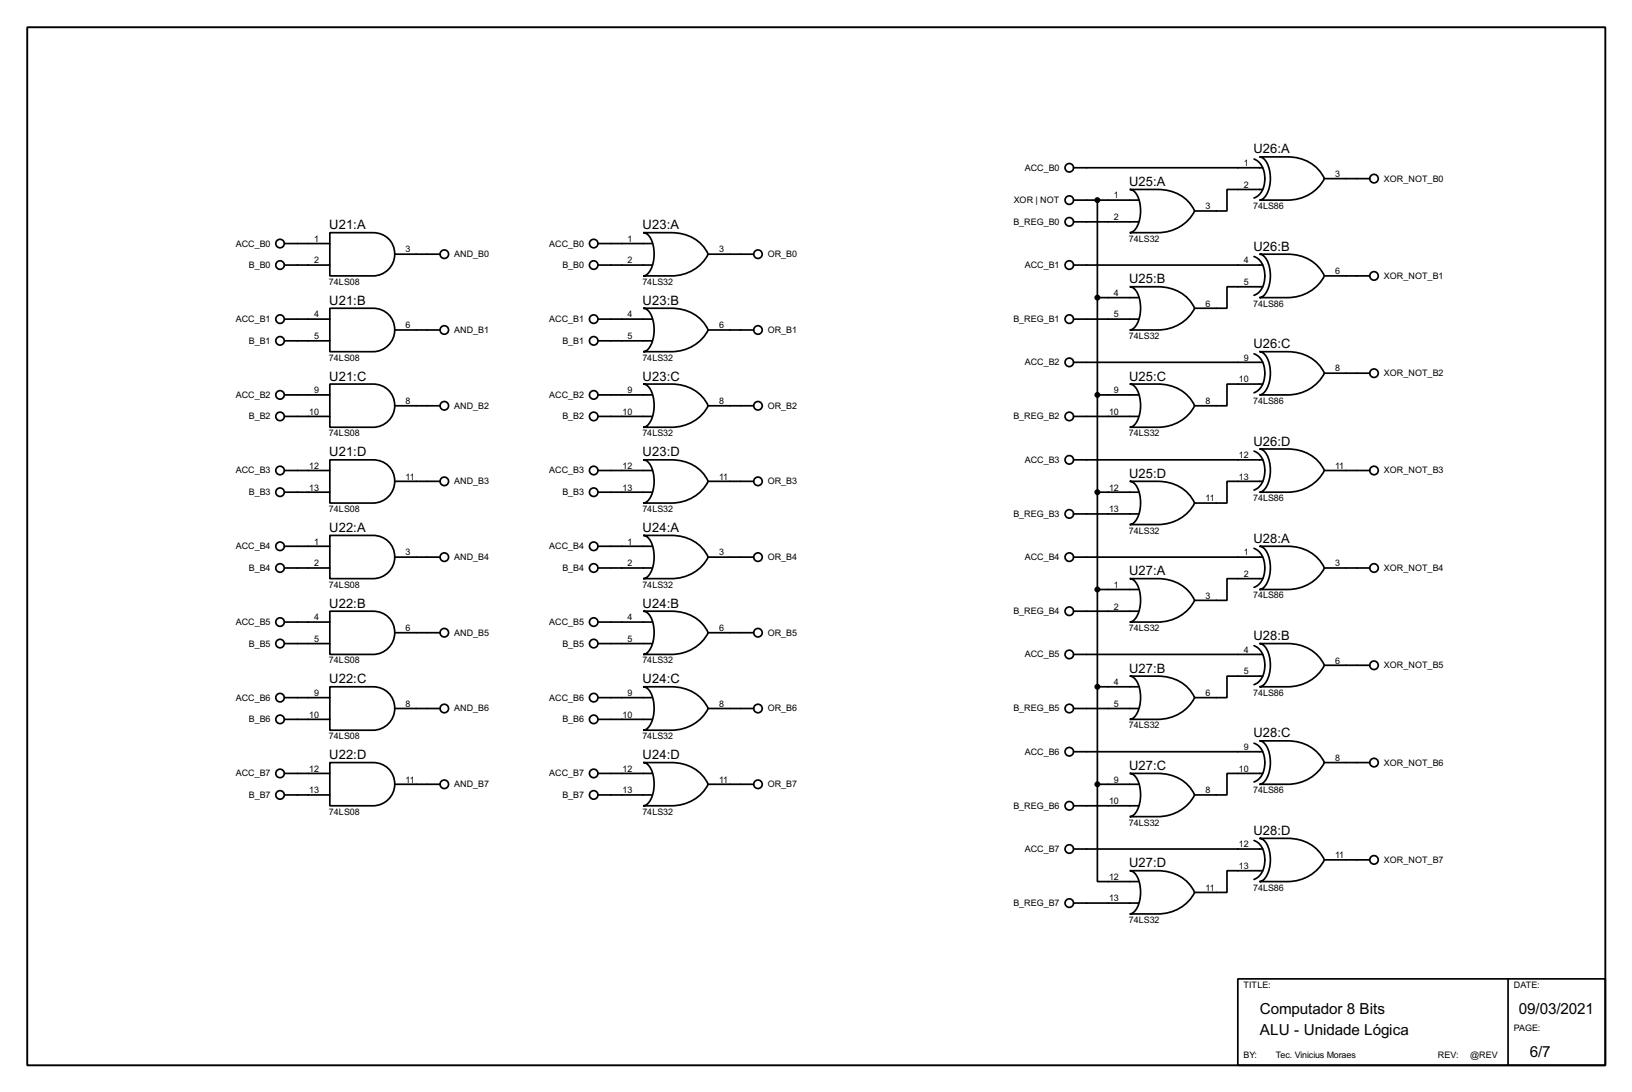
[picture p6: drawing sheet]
<svg xmlns="http://www.w3.org/2000/svg" width="383mm" height="256mm" viewBox="0 0 383 256" stroke-linecap="round" stroke-linejoin="round" font-family="sans-serif">
<g fill="none" stroke="#000" stroke-width=".4">
<path d="M252.3 39.4h44.4M294.7 37.4a5.2 5.2 0 0 1 2.3 6.2 3.8 3.8 0 0 1-2.3 2.9M296 36.9h6.6a9.2 9.2 0 0 1 8.6 5.1 9.6 9.6 0 0 1-8.6 5h-6.6a3.5 3.5 0 0 0 2.3-3.1 7.3 7.3 0 0 0-1.4-6.7zM66.9 57.2h10.6M77.5 54.7h10.2a5.1 5.1 0 0 1 5.1 5 5.1 5.1 0 0 1-5.1 5.1h-10.2zM92.8 59.7h10.6M140.5 57.2h12.7M151.2 54.7h6.6a9.2 9.2 0 0 1 8.6 5 9.5 9.5 0 0 1-8.6 5.1h-6.6a3.4 3.4 0 0 0 2.3-3.1 7.3 7.3 0 0 0-1.4-6.7zM166.4 59.7h10.7M252.3 47h15.2M252.3 52.1h15.2M257.9 47v137.2"/>
<path d="M265.5 44.5h6.6a9.2 9.2 0 0 1 8.6 5.1 9.5 9.5 0 0 1-8.6 5.1h-6.6a3.4 3.4 0 0 0 2.3-3.2 7.3 7.3 0 0 0-1.4-6.6zM296 59.7h6.6a9.2 9.2 0 0 1 8.6 5.1 9.6 9.6 0 0 1-8.6 5.1h-6.6a3.5 3.5 0 0 0 2.3-3.1 7.3 7.3 0 0 0-1.4-6.7zM296.7 44.5h-8.4v5.1h-7.6M311.2 42h10.7M66.9 62.3h10.6M66.9 75h10.6M77.5 72.4h10.2a5.1 5.1 0 0 1 5.1 5.1 5.1 5.1 0 0 1-5.1 5.1h-10.2zM92.8 77.5h10.6M140.5 62.3h12.7M140.5 75h12.7M151.2 72.4h6.6a9.2 9.2 0 0 1 8.6 5.1 9.5 9.5 0 0 1-8.6 5.1h-6.6a3.4 3.4 0 0 0 2.3-3.1 7.4 7.4 0 0 0-1.4-6.7zM166.4 77.5h10.7"/>
<path d="M252.3 62.3h44.4M252.3 75h15.2M257.9 69.9h9.6M265.5 67.4h6.6a9.2 9.2 0 0 1 8.6 5 9.5 9.5 0 0 1-8.6 5.1h-6.6a3.4 3.4 0 0 0 2.3-3.1 7.3 7.3 0 0 0-1.4-6.7zM294.7 60.3a5.1 5.1 0 0 1 2.3 6.1 3.8 3.8 0 0 1-2.3 3M296.7 67.4h-8.4v5h-7.6M311.2 64.8h10.7M66.9 80.1h10.6M66.9 92.8h10.6M66.9 97.8h10.6M77.5 90.2h10.2a5.1 5.1 0 0 1 5.1 5.1 5.1 5.1 0 0 1-5.1 5.1h-10.2zM92.8 95.3h10.6"/>
<path d="M140.5 80.1h12.7M140.5 92.8h12.7M140.5 97.8h12.7M151.2 90.2h6.6a9.2 9.2 0 0 1 8.6 5.1 9.5 9.5 0 0 1-8.6 5.1h-6.6a3.4 3.4 0 0 0 2.3-3.2 7.4 7.4 0 0 0-1.4-6.6zM166.4 95.3h10.7M252.3 97.8h15.2M252.3 85.1h44.4M257.9 92.8h9.6M265.5 90.2h6.6a9.2 9.2 0 0 1 8.6 5.1 9.5 9.5 0 0 1-8.6 5.1h-6.6a3.4 3.4 0 0 0 2.3-3.2 7.4 7.4 0 0 0-1.4-6.6zM294.7 83.1a5.1 5.1 0 0 1 2.3 6.2 4 4 0 0 1-2.3 3M296 82.6h6.6a9.2 9.2 0 0 1 8.6 5.1 9.6 9.6 0 0 1-8.6 5.1h-6.6a3.5 3.5 0 0 0 2.3-3.2 7.2 7.2 0 0 0-1.4-6.6zM296.7 90.2h-8.4v5.1h-7.6"/>
<path d="M311.2 87.7h10.7M66.9 110.5h10.6M66.9 115.6h10.6M77.5 108h10.2a5.1 5.1 0 0 1 5.1 5.1 5.1 5.1 0 0 1-5.1 5.1h-10.2zM92.8 113.1h10.6M140.5 110.5h12.7M140.5 115.6h12.7M151.2 108h6.6a9.2 9.2 0 0 1 8.6 5.1 9.5 9.5 0 0 1-8.6 5.1h-6.6a3.4 3.4 0 0 0 2.3-3.2 7.3 7.3 0 0 0-1.4-6.6zM166.4 113.1h10.7M252.3 108h44.4M257.9 115.6h9.6M265.5 113.1h6.6a9.2 9.2 0 0 1 8.6 5.1 9.5 9.5 0 0 1-8.6 5h-6.6a3.4 3.4 0 0 0 2.3-3.1 7.4 7.4 0 0 0-1.4-6.7z"/>
<path d="M294.7 106a5.1 5.1 0 0 1 2.3 6.1 3.9 3.9 0 0 1-2.3 3M296 105.5h6.6a9.2 9.2 0 0 1 8.6 5 9.6 9.6 0 0 1-8.6 5.1h-6.6a3.5 3.5 0 0 0 2.3-3.1 7.2 7.2 0 0 0-1.4-6.7zM296.7 113.1h-8.4v5.1h-7.6M311.2 110.5h10.7M66.9 128.3h10.6M66.9 133.4h10.6M77.5 125.8h10.2a5.1 5.1 0 0 1 5.1 5 5.1 5.1 0 0 1-5.1 5.1h-10.2zM92.8 130.9h10.6M140.5 128.3h12.7M140.5 133.4h12.7M151.2 125.8h6.6a9.2 9.2 0 0 1 8.6 5.1 9.5 9.5 0 0 1-8.6 5h-6.6a3.4 3.4 0 0 0 2.3-3.1 7.4 7.4 0 0 0-1.4-6.7zM166.4 130.9h10.7"/>
<path d="M252.3 130.9h44.4M252.3 120.7h15.2M257.9 138.5h9.6M265.5 135.9h6.6a9.2 9.2 0 0 1 8.6 5.1 9.5 9.5 0 0 1-8.6 5.1h-6.6a3.4 3.4 0 0 0 2.3-3.1 7.4 7.4 0 0 0-1.4-6.7zM294.7 128.8a5.1 5.1 0 0 1 2.3 6.2 3.9 3.9 0 0 1-2.3 3M296 128.3h6.6a9.2 9.2 0 0 1 8.6 5.1 9.6 9.6 0 0 1-8.6 5.1h-6.6a3.5 3.5 0 0 0 2.3-3.2 7.3 7.3 0 0 0-1.4-6.6zM296.7 135.9h-8.4v5.1h-7.6M311.2 133.4h10.7M66.9 146.1h10.6M66.9 151.2h10.6M77.5 143.6h10.2a5.1 5.1 0 0 1 5.1 5 5.1 5.1 0 0 1-5.1 5.1h-10.2zM92.8 148.6h10.6"/>
<path d="M140.5 146.1h12.7M140.5 151.2h12.7M151.2 143.6h6.6a9.2 9.2 0 0 1 8.6 5 9.5 9.5 0 0 1-8.6 5.1h-6.6a3.4 3.4 0 0 0 2.3-3.1 7.3 7.3 0 0 0-1.4-6.7zM166.4 148.6h10.7M252.3 143.6h15.2M252.3 153.7h44.4M265.5 158.8h6.6a9.2 9.2 0 0 1 8.6 5.1 9.5 9.5 0 0 1-8.6 5.1h-6.6a3.4 3.4 0 0 0 2.3-3.2 7.3 7.3 0 0 0-1.4-6.6zM294.7 151.7a5.2 5.2 0 0 1 2.3 6.2 3.8 3.8 0 0 1-2.3 2.9M296 151.2h6.6a9.2 9.2 0 0 1 8.6 5.1 9.6 9.6 0 0 1-8.6 5h-6.6a3.5 3.5 0 0 0 2.3-3.1 7.3 7.3 0 0 0-1.4-6.7zM296.7 158.8h-8.4v5.1h-7.6M311.2 156.3h10.7M66.9 163.9h10.6"/>
<path d="M66.9 169h10.6M77.5 161.3h10.2a5.1 5.1 0 0 1 5.1 5.1 5.1 5.1 0 0 1-5.1 5.1h-10.2zM77.5 179.1h10.2a5.1 5.1 0 0 1 5.1 5.1 5.1 5.1 0 0 1-5.1 5.1h-10.2zM92.8 166.4h10.6M140.5 163.9h12.7M140.5 169h12.7M151.2 161.3h6.6a9.2 9.2 0 0 1 8.6 5.1 9.5 9.5 0 0 1-8.6 5.1h-6.6a3.4 3.4 0 0 0 2.3-3.1 7.4 7.4 0 0 0-1.4-6.7zM151.2 179.1h6.6a9.2 9.2 0 0 1 8.6 5.1 9.5 9.5 0 0 1-8.6 5.1h-6.6a3.4 3.4 0 0 0 2.3-3.2 7.4 7.4 0 0 0-1.4-6.6zM166.4 166.4h10.7M252.3 166.4h15.2M252.3 176.6h44.4M257.9 161.3h9.6"/>
<path d="M294.7 174.6a5.1 5.1 0 0 1 2.3 6.1 3.8 3.8 0 0 1-2.3 3M296 174h6.6a9.2 9.2 0 0 1 8.6 5.1 9.6 9.6 0 0 1-8.6 5.1h-6.6a3.5 3.5 0 0 0 2.3-3.1 7.3 7.3 0 0 0-1.4-6.7zM311.2 179.1h10.7M66.9 181.7h10.6M66.9 186.7h10.6M92.8 184.2h10.6M140.5 181.7h12.7M140.5 186.7h12.7M166.4 184.2h10.7M252.3 189.3h15.2M252.3 199.4h44.4M257.9 184.2v22.9h9.6"/>
<path d="M257.9 184.2h9.6M265.5 181.7h6.6a9.2 9.2 0 0 1 8.6 5 9.5 9.5 0 0 1-8.6 5.1h-6.6a3.4 3.4 0 0 0 2.3-3.1 7.3 7.3 0 0 0-1.4-6.7zM294.7 197.4a5.1 5.1 0 0 1 2.3 6.2 4 4 0 0 1-2.3 3M296 196.9h6.6a9.2 9.2 0 0 1 8.6 5.1 9.6 9.6 0 0 1-8.6 5.1h-6.6a3.5 3.5 0 0 0 2.3-3.2 7.2 7.2 0 0 0-1.4-6.6zM296.7 181.7h-8.4v5h-7.6M252.3 212.1h15.2M265.5 204.5h6.6a9.2 9.2 0 0 1 8.6 5.1 9.5 9.5 0 0 1-8.6 5.1h-6.6a3.4 3.4 0 0 0 2.3-3.2 7.4 7.4 0 0 0-1.4-6.6zM296.7 204.5h-8.4v5.1h-7.6M311.2 202h10.7M290.9 229.9h86.3v20.3h-86.3zM354.4 229.9v20.3"/>
<circle cx="251.2" cy="39.4" r="1"/>
<circle cx="65.8" cy="57.2" r="1"/>
<circle cx="104.4" cy="59.7" r="1"/>
<circle cx="139.5" cy="57.2" r="1"/>
<circle cx="178.1" cy="59.7" r="1"/>
<circle cx="251.2" cy="47" r="1"/>
<circle cx="251.2" cy="52.1" r="1"/>
<circle cx="322.8" cy="42" r="1"/>
<circle cx="65.8" cy="75" r="1"/>
<circle cx="65.8" cy="62.3" r="1"/>
<circle cx="104.4" cy="77.5" r="1"/>
<circle cx="139.5" cy="75" r="1"/>
<circle cx="139.5" cy="62.3" r="1"/>
<circle cx="178.1" cy="77.5" r="1"/>
<circle cx="251.2" cy="62.3" r="1"/>
<circle cx="251.2" cy="75" r="1"/>
<circle cx="322.8" cy="64.8" r="1"/>
<circle cx="65.8" cy="92.8" r="1"/>
<circle cx="65.8" cy="97.8" r="1"/>
<circle cx="65.8" cy="80.1" r="1"/>
<circle cx="104.4" cy="95.3" r="1"/>
<circle cx="139.5" cy="97.8" r="1"/>
<circle cx="139.5" cy="80.1" r="1"/>
<circle cx="139.5" cy="92.8" r="1"/>
<circle cx="178.1" cy="95.3" r="1"/>
<circle cx="251.2" cy="85.1" r="1"/>
<circle cx="251.2" cy="97.8" r="1"/>
<circle cx="322.8" cy="87.7" r="1"/>
<circle cx="65.8" cy="110.5" r="1"/>
<circle cx="65.8" cy="115.6" r="1"/>
<circle cx="104.4" cy="113.1" r="1"/>
<circle cx="139.5" cy="115.6" r="1"/>
<circle cx="139.5" cy="110.5" r="1"/>
<circle cx="178.1" cy="113.1" r="1"/>
<circle cx="251.2" cy="108" r="1"/>
<circle cx="322.8" cy="110.5" r="1"/>
<circle cx="65.8" cy="133.4" r="1"/>
<circle cx="65.8" cy="128.3" r="1"/>
<circle cx="104.4" cy="130.9" r="1"/>
<circle cx="139.5" cy="133.4" r="1"/>
<circle cx="139.5" cy="128.3" r="1"/>
<circle cx="178.1" cy="130.9" r="1"/>
<circle cx="251.2" cy="120.7" r="1"/>
<circle cx="251.2" cy="130.9" r="1"/>
<circle cx="322.8" cy="133.4" r="1"/>
<circle cx="65.8" cy="151.2" r="1"/>
<circle cx="65.8" cy="146.1" r="1"/>
<circle cx="104.4" cy="148.6" r="1"/>
<circle cx="139.5" cy="151.2" r="1"/>
<circle cx="139.5" cy="146.1" r="1"/>
<circle cx="178.1" cy="148.6" r="1"/>
<circle cx="251.2" cy="153.7" r="1"/>
<circle cx="251.2" cy="143.6" r="1"/>
<circle cx="322.8" cy="156.3" r="1"/>
<circle cx="65.8" cy="169" r="1"/>
<circle cx="65.8" cy="163.9" r="1"/>
<circle cx="104.4" cy="166.4" r="1"/>
<circle cx="139.5" cy="169" r="1"/>
<circle cx="139.5" cy="163.9" r="1"/>
<circle cx="178.1" cy="166.4" r="1"/>
<circle cx="251.2" cy="176.6" r="1"/>
<circle cx="251.2" cy="166.4" r="1"/>
<circle cx="322.8" cy="179.1" r="1"/>
<circle cx="65.8" cy="181.7" r="1"/>
<circle cx="65.8" cy="186.7" r="1"/>
<circle cx="104.4" cy="184.2" r="1"/>
<circle cx="139.5" cy="186.7" r="1"/>
<circle cx="139.5" cy="181.7" r="1"/>
<circle cx="178.1" cy="184.2" r="1"/>
<circle cx="251.2" cy="199.4" r="1"/>
<circle cx="251.2" cy="189.3" r="1"/>
<circle cx="251.2" cy="212.1" r="1"/>
<circle cx="322.8" cy="202" r="1"/>
</g>
<g fill="#000" stroke="#000" stroke-width=".4">
<circle cx="257.8" cy="47" r=".5"/>
<circle cx="257.8" cy="69.9" r=".5"/>
<circle cx="257.8" cy="92.8" r=".5"/>
<circle cx="257.8" cy="115.6" r=".5"/>
<circle cx="257.8" cy="138.5" r=".5"/>
<circle cx="257.8" cy="161.3" r=".5"/>
<circle cx="257.8" cy="184.2" r=".5"/>
</g>
<path d="M6.4 6.4h370.8v243.8h-370.8z" fill="none" stroke="#000" stroke-width=".45"/>
<g font-size="4">
<text x="296" y="238.1">Computador 8 Bits</text>
<text x="356.9" y="238.1">09/03/2021</text>
<text x="296" y="243.1">ALU - Unidade Lógica</text>
<text x="359.5" y="248.2">6/7</text>
</g>
<g font-size="3.4">
<text x="294.5" y="36">U26:A</text>
<text x="265.3" y="43.7">U25:A</text>
<text x="77.4" y="53.9">U21:A</text>
<text x="151" y="53.9">U23:A</text>
<text x="294.5" y="58.9">U26:B</text>
<text x="77.4" y="71.6">U21:B</text>
<text x="151" y="71.6">U23:B</text>
<text x="265.3" y="66.6">U25:B</text>
<text x="294.5" y="81.8">U26:C</text>
<text x="77.4" y="89.4">U21:C</text>
<text x="151" y="89.4">U23:C</text>
<text x="265.3" y="89.4">U25:C</text>
<text x="77.4" y="107.2">U21:D</text>
<text x="151" y="107.2">U23:D</text>
<text x="294.5" y="104.7">U26:D</text>
<text x="265.3" y="112.3">U25:D</text>
<text x="77.4" y="125">U22:A</text>
<text x="151" y="125">U24:A</text>
<text x="294.5" y="127.5">U28:A</text>
<text x="265.3" y="135.1">U27:A</text>
<text x="77.4" y="142.8">U22:B</text>
<text x="151" y="142.8">U24:B</text>
<text x="294.5" y="150.4">U28:B</text>
<text x="77.4" y="160.5">U22:C</text>
<text x="151" y="160.5">U24:C</text>
<text x="265.3" y="158">U27:B</text>
<text x="294.5" y="173.2">U28:C</text>
<text x="77.4" y="178.3">U22:D</text>
<text x="151" y="178.3">U24:D</text>
<text x="265.3" y="180.9">U27:C</text>
<text x="294.5" y="196.1">U28:D</text>
<text x="265.3" y="203.7">U27:D</text>
</g>
<g font-size="2.4">
<text x="240.8" y="40.1">ACC_B0</text>
<text x="292.3" y="39">1</text>
<text x="313.7" y="41.6">3</text>
<text x="238.2" y="47.7">XOR | NOT</text>
<text x="261.8" y="46.6">1</text>
<text x="292.3" y="44.1">2</text>
<text x="325.2" y="42.7">XOR_NOT_B0</text>
<text x="238.1" y="52.8">B_REG_B0</text>
<text x="261.8" y="51.7">2</text>
<text x="283.3" y="49.2">3</text>
<text x="294.5" y="49.1">74LS86</text>
<text x="55.4" y="57.9">ACC_B0</text>
<text x="73.8" y="56.8">1</text>
<text x="95.3" y="59.3">3</text>
<text x="129" y="57.9">ACC_B0</text>
<text x="147.5" y="56.8">1</text>
<text x="169" y="59.3">3</text>
<text x="265.3" y="56.8">74LS32</text>
<text x="58.5" y="62.9">B_B0</text>
<text x="73.8" y="61.9">2</text>
<text x="106.7" y="60.4">AND_B0</text>
<text x="132.1" y="62.9">B_B0</text>
<text x="147.5" y="61.9">2</text>
<text x="180.4" y="60.4">OR_B0</text>
<text x="240.8" y="62.9">ACC_B1</text>
<text x="292.3" y="61.9">4</text>
<text x="313.7" y="64.4">6</text>
<text x="325.2" y="65.5">XOR_NOT_B1</text>
<text x="77.3" y="66.9">74LS08</text>
<text x="151" y="66.9">74LS32</text>
<text x="261.8" y="69.5">4</text>
<text x="283.3" y="72">6</text>
<text x="292.3" y="67">5</text>
<text x="294.5" y="72">74LS86</text>
<text x="55.4" y="75.6">ACC_B1</text>
<text x="73.8" y="74.6">4</text>
<text x="95.3" y="77.1">6</text>
<text x="129" y="75.6">ACC_B1</text>
<text x="147.5" y="74.6">4</text>
<text x="169" y="77.1">6</text>
<text x="238.1" y="75.6">B_REG_B1</text>
<text x="261.8" y="74.6">5</text>
<text x="58.5" y="80.8">B_B1</text>
<text x="73.8" y="79.7">5</text>
<text x="106.7" y="78.2">AND_B1</text>
<text x="132.1" y="80.8">B_B1</text>
<text x="147.5" y="79.7">5</text>
<text x="180.4" y="78.2">OR_B1</text>
<text x="265.3" y="79.6">74LS32</text>
<text x="77.3" y="84.7">74LS08</text>
<text x="151" y="84.7">74LS32</text>
<text x="240.8" y="85.8">ACC_B2</text>
<text x="291.1" y="89.8">10</text>
<text x="292.3" y="84.7">9</text>
<text x="313.7" y="87.3">8</text>
<text x="325.2" y="88.4">XOR_NOT_B2</text>
<text x="55.4" y="93.5">ACC_B2</text>
<text x="73.8" y="92.4">9</text>
<text x="95.3" y="94.9">8</text>
<text x="129" y="93.5">ACC_B2</text>
<text x="147.5" y="92.4">9</text>
<text x="169" y="94.9">8</text>
<text x="261.8" y="92.4">9</text>
<text x="283.3" y="94.9">8</text>
<text x="294.5" y="94.9">74LS86</text>
<text x="58.5" y="98.5">B_B2</text>
<text x="72.7" y="97.4">10</text>
<text x="106.7" y="96">AND_B2</text>
<text x="132.1" y="98.5">B_B2</text>
<text x="146.3" y="97.4">10</text>
<text x="180.4" y="96">OR_B2</text>
<text x="238.1" y="98.5">B_REG_B2</text>
<text x="260.6" y="97.4">10</text>
<text x="77.3" y="102.5">74LS08</text>
<text x="151" y="102.5">74LS32</text>
<text x="265.3" y="102.5">74LS32</text>
<text x="291.1" y="107.6">12</text>
<text x="55.4" y="111.2">ACC_B3</text>
<text x="72.7" y="110.1">12</text>
<text x="95.3" y="112.7">11</text>
<text x="106.7" y="113.8">AND_B3</text>
<text x="129" y="111.2">ACC_B3</text>
<text x="146.3" y="110.1">12</text>
<text x="169" y="112.7">11</text>
<text x="180.4" y="113.8">OR_B3</text>
<text x="240.8" y="108.7">ACC_B3</text>
<text x="291.1" y="112.7">13</text>
<text x="313.7" y="110.1">11</text>
<text x="325.2" y="111.2">XOR_NOT_B3</text>
<text x="58.5" y="116.3">B_B3</text>
<text x="72.7" y="115.2">13</text>
<text x="132.1" y="116.3">B_B3</text>
<text x="146.3" y="115.2">13</text>
<text x="260.6" y="115.2">12</text>
<text x="283.3" y="117.8">11</text>
<text x="294.5" y="117.7">74LS86</text>
<text x="77.3" y="120.3">74LS08</text>
<text x="151" y="120.3">74LS32</text>
<text x="238.1" y="121.4">B_REG_B3</text>
<text x="260.6" y="120.3">13</text>
<text x="265.3" y="125.3">74LS32</text>
<text x="55.4" y="129">ACC_B4</text>
<text x="73.8" y="127.9">1</text>
<text x="95.3" y="130.5">3</text>
<text x="106.7" y="131.6">AND_B4</text>
<text x="129" y="129">ACC_B4</text>
<text x="147.5" y="127.9">1</text>
<text x="169" y="130.5">3</text>
<text x="180.4" y="131.6">OR_B4</text>
<text x="240.8" y="131.6">ACC_B4</text>
<text x="292.3" y="130.5">1</text>
<text x="58.5" y="134.1">B_B4</text>
<text x="73.8" y="133">2</text>
<text x="132.1" y="134.1">B_B4</text>
<text x="147.5" y="133">2</text>
<text x="292.3" y="135.5">2</text>
<text x="313.7" y="133">3</text>
<text x="325.2" y="134.1">XOR_NOT_B4</text>
<text x="77.3" y="138">74LS08</text>
<text x="151" y="138">74LS32</text>
<text x="261.8" y="138.1">1</text>
<text x="261.8" y="143.2">2</text>
<text x="283.3" y="140.6">3</text>
<text x="294.5" y="140.6">74LS86</text>
<text x="55.4" y="146.8">ACC_B5</text>
<text x="73.8" y="145.7">4</text>
<text x="95.3" y="148.2">6</text>
<text x="106.7" y="149.3">AND_B5</text>
<text x="129" y="146.8">ACC_B5</text>
<text x="147.5" y="145.7">4</text>
<text x="169" y="148.2">6</text>
<text x="180.4" y="149.3">OR_B5</text>
<text x="238.1" y="144.3">B_REG_B4</text>
<text x="265.3" y="148.2">74LS32</text>
<text x="58.5" y="151.9">B_B5</text>
<text x="73.8" y="150.8">5</text>
<text x="77.3" y="155.8">74LS08</text>
<text x="132.1" y="151.9">B_B5</text>
<text x="147.5" y="150.8">5</text>
<text x="151" y="155.8">74LS32</text>
<text x="240.8" y="154.4">ACC_B5</text>
<text x="292.3" y="153.3">4</text>
<text x="313.7" y="155.9">6</text>
<text x="261.8" y="160.9">4</text>
<text x="292.3" y="158.4">5</text>
<text x="325.2" y="157">XOR_NOT_B5</text>
<text x="55.4" y="164.6">ACC_B6</text>
<text x="73.8" y="163.5">9</text>
<text x="95.3" y="166">8</text>
<text x="106.7" y="167.1">AND_B6</text>
<text x="129" y="164.6">ACC_B6</text>
<text x="147.5" y="163.5">9</text>
<text x="169" y="166">8</text>
<text x="180.4" y="167.1">OR_B6</text>
<text x="238.1" y="167.1">B_REG_B5</text>
<text x="261.8" y="166">5</text>
<text x="283.3" y="163.5">6</text>
<text x="294.5" y="163.4">74LS86</text>
<text x="58.5" y="169.7">B_B6</text>
<text x="72.7" y="168.6">10</text>
<text x="77.3" y="173.6">74LS08</text>
<text x="132.1" y="169.7">B_B6</text>
<text x="146.3" y="168.6">10</text>
<text x="151" y="173.6">74LS32</text>
<text x="265.3" y="171.1">74LS32</text>
<text x="240.8" y="177.3">ACC_B6</text>
<text x="292.3" y="176.2">9</text>
<text x="313.7" y="178.7">8</text>
<text x="325.2" y="179.8">XOR_NOT_B6</text>
<text x="55.4" y="182.4">ACC_B7</text>
<text x="72.7" y="181.3">12</text>
<text x="95.3" y="183.8">11</text>
<text x="106.7" y="184.9">AND_B7</text>
<text x="129" y="182.4">ACC_B7</text>
<text x="146.3" y="181.3">12</text>
<text x="169" y="183.8">11</text>
<text x="180.4" y="184.9">OR_B7</text>
<text x="261.8" y="183.8">9</text>
<text x="291.1" y="181.3">10</text>
<text x="58.5" y="187.4">B_B7</text>
<text x="72.7" y="186.3">13</text>
<text x="77.3" y="191.4">74LS08</text>
<text x="132.1" y="187.4">B_B7</text>
<text x="146.3" y="186.3">13</text>
<text x="151" y="191.4">74LS32</text>
<text x="238.1" y="190">B_REG_B6</text>
<text x="260.6" y="188.9">10</text>
<text x="283.3" y="186.3">8</text>
<text x="294.5" y="186.3">74LS86</text>
<text x="265.3" y="193.9">74LS32</text>
<text x="240.8" y="200.1">ACC_B7</text>
<text x="291.1" y="199">12</text>
<text x="313.7" y="201.6">11</text>
<text x="325.2" y="202.7">XOR_NOT_B7</text>
<text x="260.6" y="206.7">12</text>
<text x="283.3" y="209.2">11</text>
<text x="291.1" y="204.1">13</text>
<text x="294.5" y="209.2">74LS86</text>
<text x="238.1" y="212.8">B_REG_B7</text>
<text x="260.6" y="211.7">13</text>
<text x="265.3" y="216.8">74LS32</text>
<text x="292.2" y="232.1">TITLE:</text>
<text x="355.7" y="232.1">DATE:</text>
<text x="355.7" y="242.2">PAGE:</text>
<text x="292.2" y="248.6">BY:</text>
<text x="299.8" y="248.6">Tec. Vinicius Moraes</text>
<text x="337.9" y="248.6">REV:</text>
<text x="345.5" y="248.6">@REV</text>
</g>
</svg>
